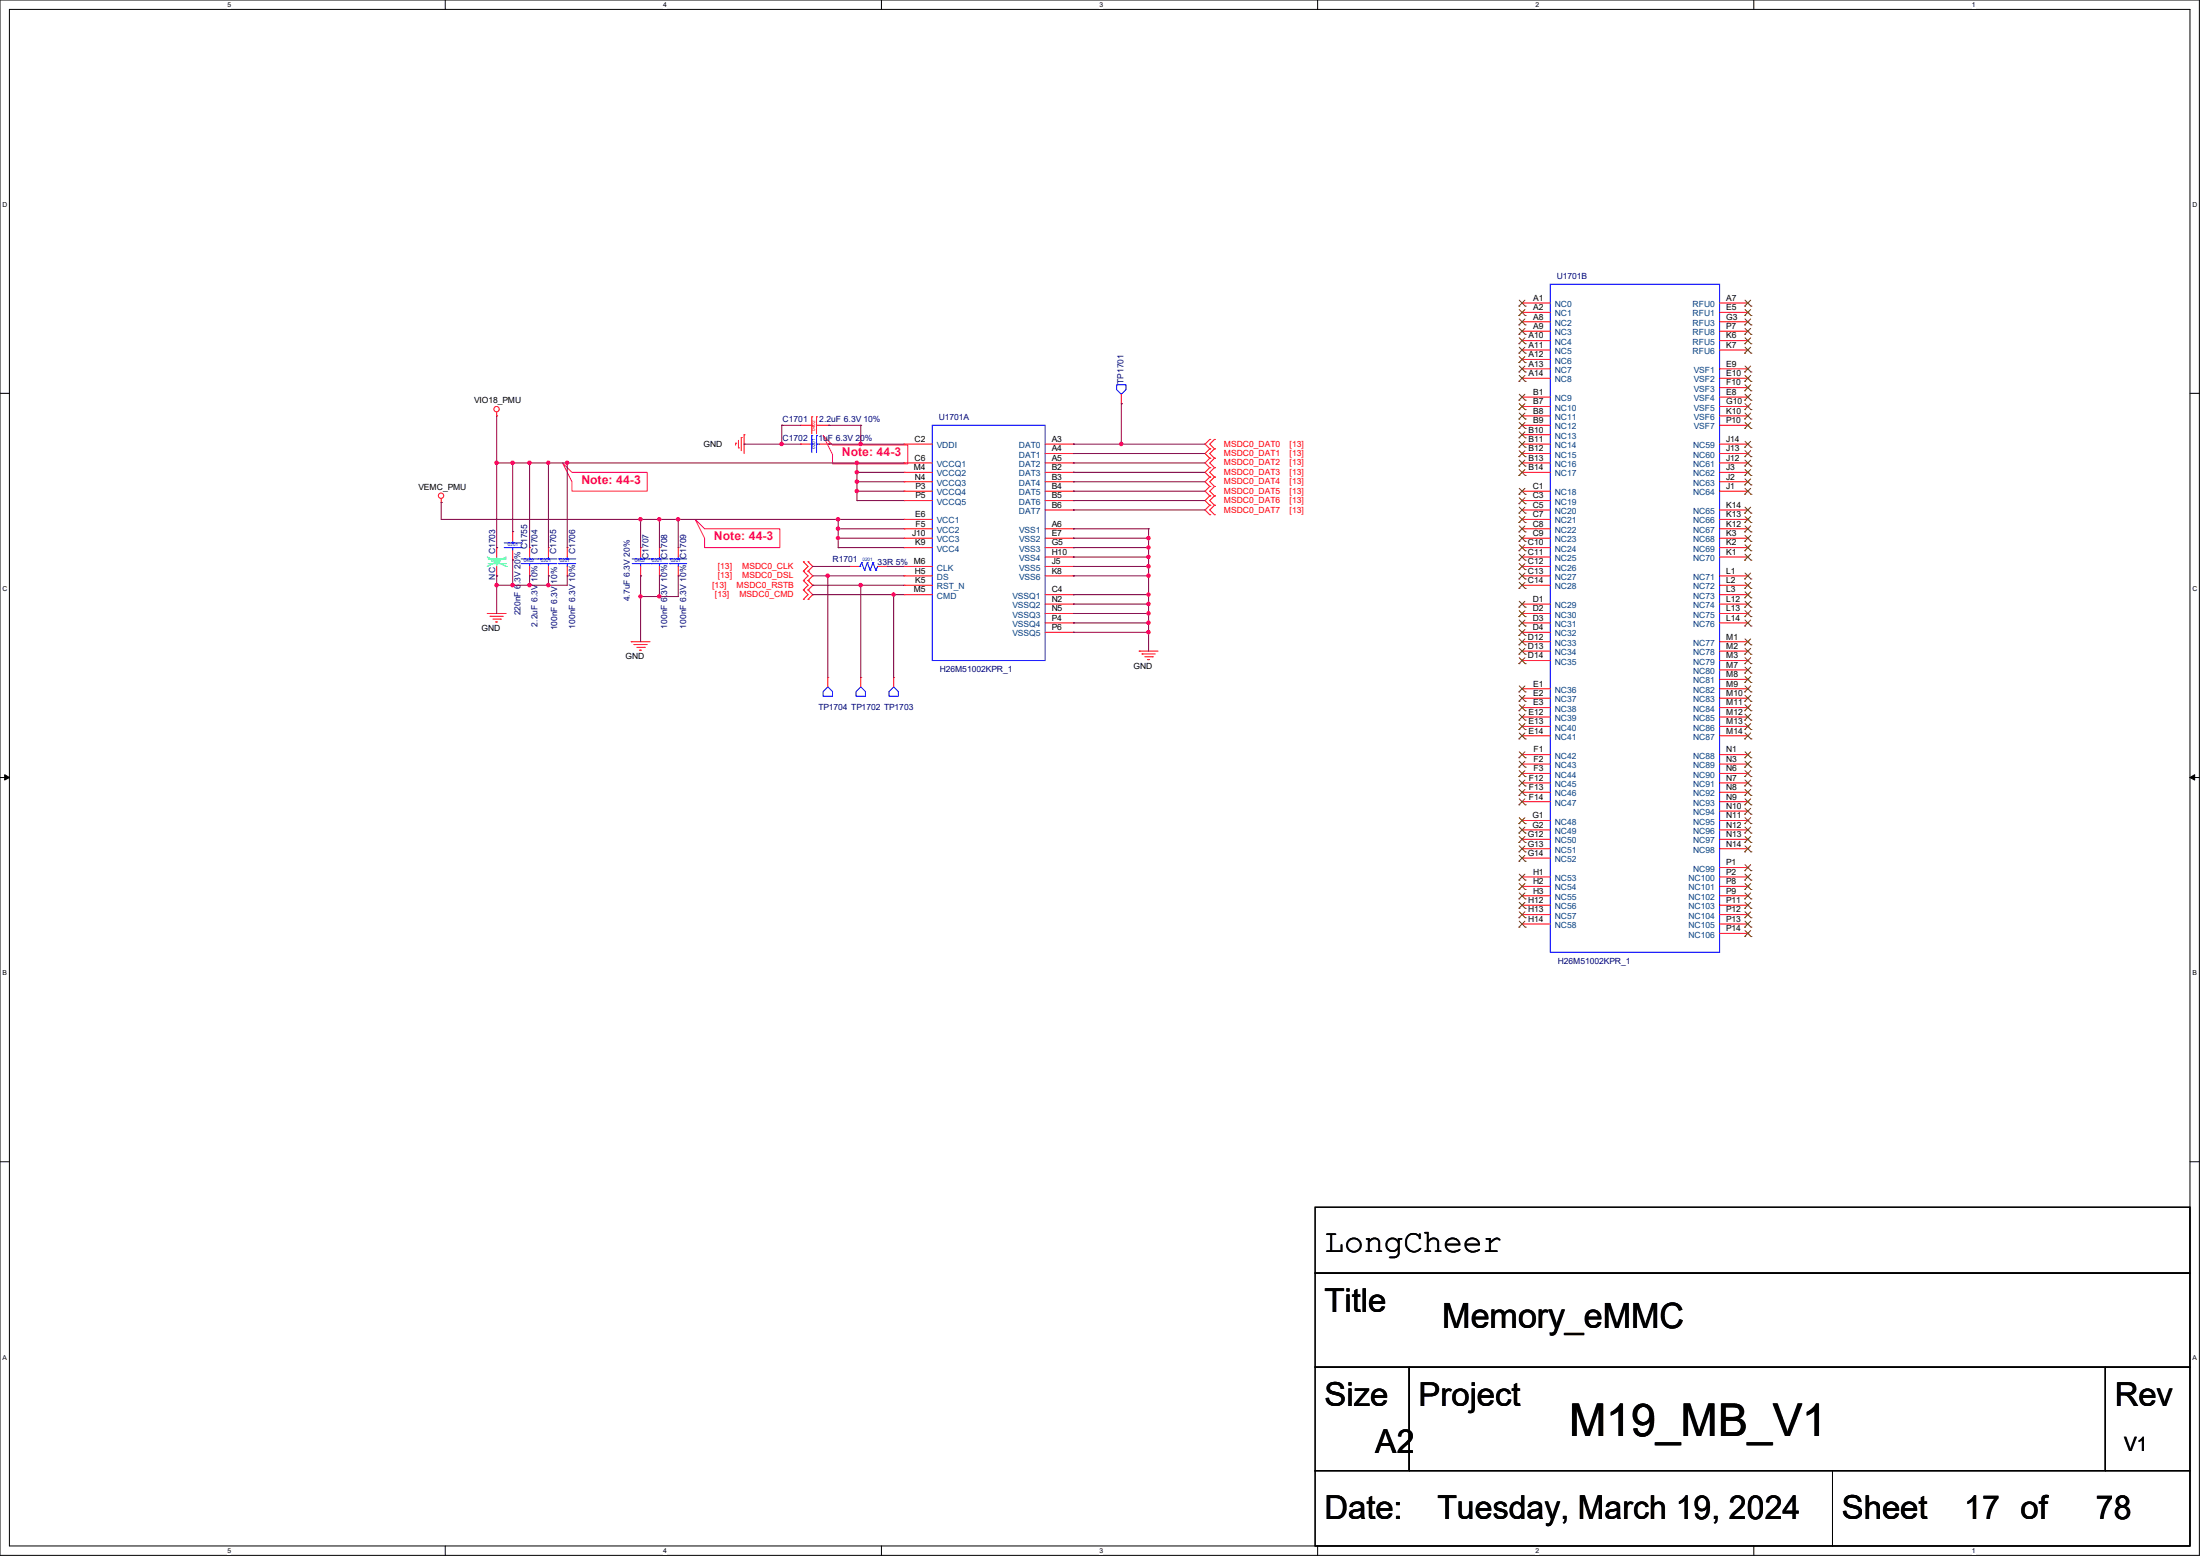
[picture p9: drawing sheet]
<svg xmlns="http://www.w3.org/2000/svg" width="297mm" height="210mm" viewBox="0 0 297 210" stroke-linecap="round" stroke-linejoin="round" font-family="sans-serif">
<path d="M0 0h296.9v209.9h-296.9zM1.3 1.3h294.4v207.4h-294.4z" fill="none" stroke="#000" stroke-width=".14"/>
<g fill="#fff">
<path d="M30.7 .1h.5v1h-.5z"/>
<path d="M30.7 208.8h.5v1h-.5z"/>
</g>
<path d="M60.1 0v1.3M60.1 208.7v1.2" fill="none" stroke="#000" stroke-width=".14"/>
<g fill="#fff">
<path d="M89.5 .1h.5v1h-.5z"/>
<path d="M89.5 208.8h.5v1h-.5z"/>
</g>
<path d="M119 0v1.3M119 208.7v1.2" fill="none" stroke="#000" stroke-width=".14"/>
<g fill="#fff">
<path d="M148.4 .1h.5v1h-.5z"/>
<path d="M148.4 208.8h.5v1h-.5z"/>
</g>
<path d="M177.9 0v1.3M177.9 208.7v1.2" fill="none" stroke="#000" stroke-width=".14"/>
<g fill="#fff">
<path d="M207.3 .1h.5v1h-.5z"/>
<path d="M207.3 208.8h.5v1h-.5z"/>
</g>
<path d="M236.8 0v1.3M236.8 208.7v1.2" fill="none" stroke="#000" stroke-width=".14"/>
<g fill="#fff">
<path d="M266.2 .1h.5v1h-.5z"/>
<path d="M266.2 208.8h.5v1h-.5z"/>
<path d="M.3 27.2h.7v1h-.7z"/>
<path d="M296 27.2h.6v1h-.6z"/>
<path d="M.3 79h.7v1h-.7z"/>
<path d="M296 79h.6v1h-.6z"/>
</g>
<path d="M0 53.1h1.3M295.7 53.1h1.2" fill="none" stroke="#000" stroke-width=".14"/>
<g fill="#fff">
<path d="M.3 130.9h.6v1h-.6z"/>
<path d="M296 130.9h.6v1h-.6z"/>
</g>
<path d="M0 104.9h1.3M295.7 104.9h1.2" fill="none" stroke="#000" stroke-width=".14"/>
<path d="M.6 104.6l.7 .3-.7 .4zM295.7 104.9l.6-.3v.7z" fill="#000" stroke="#000" stroke-width=".14"/>
<g fill="#fff">
<path d="M.3 182.7h.6v1h-.6z"/>
<path d="M296 182.7h.5v1h-.5z"/>
</g>
<path d="M0 156.8h1.3M295.7 156.8h1.2M177.5 171.8h118.2v12.7h-118.2zM177.5 162.9h118.2v8.9h-118.2zM177.5 184.5h12.7v14h-12.7zM177.5 198.5h69.9v10.2h-69.9zM190.2 184.5h94v14h-94zM247.4 198.5h48.3v10.2h-48.3zM284.2 184.5h11.5v14h-11.5z" fill="none" stroke="#000" stroke-width=".14"/>
<path d="M111.1 58.8l1.3 1.3h10.2v2.5h-10.2v-1.3zM75.9 62.5l1.3 1.3h10.2v2.5h-10.2v-1.3zM93.9 70.1l1.2 1.3h10.2v2.5h-10.2v-1.3z" fill="none" stroke="#ff0080" stroke-width=".14"/>
<g fill="none" stroke="#f00" stroke-width=".14">
<path d="M67.1 56.1h.1M67.1 55.6v.5M99.3 59.8h.1M99.3 59.8v.3M99.7 59.4v1.1M100.1 59.1h.1M100.1 59.1v1.7M100.5 58.7h.1M100.5 58.7v2.5M108.1 57.4h.1M108.1 59.9h.1M108.1 57.4h1.5"/>
<path d="M108.1 59.9h1.2M109.6 57.4h.1M109.6 56.3h.1M109.6 56.3v2.2M110.2 56.3h.1M110.2 57.4h.1M110.2 57.4h1.7M110.2 56.3v2.2M110.6 59.9h1.3M111.9 57.4h.1M111.9 59.9h.1M122 59.9h.1"/>
<path d="M122 59.9h3.9M141.1 59.9h3.8M144.9 59.9h.1M151.4 54.5h.1M151.4 53.2v1.3M163.3 59.3h.1M163.3 59.3l-.6 .6 .6 .7M164 59.3h.1M164 59.3l-.7 .6 .7 .7M205.5 40.9h.1M205.5 42.2h.1M205.5 43.4h.1"/>
<path d="M205.5 44.7h.1M205.5 46h.1M205.5 47.2h.1M205.5 48.5h.1M205.5 49.8h.1M205.5 51.1h.1M205.5 53.6h.1M205.5 54.9h.1M205.5 56.1h.1M205.5 57.4h.1M205.5 58.7h.1M205.5 59.9h.1"/>
<path d="M205.5 57.4h3.8M205.5 59.9h3.8M205.5 40.9h3.8M205.5 42.2h3.8M205.5 43.4h3.8M205.5 44.7h3.8M205.5 46h3.8M205.5 47.2h3.8M205.5 48.5h3.8M205.5 49.8h3.8M205.5 51.1h3.8M205.5 53.6h3.8"/>
<path d="M205.5 54.9h3.8M205.5 56.1h3.8M205.5 58.7h3.8M232.2 57.4h3.8M232.2 59.9h3.8M232.2 40.9h3.8M232.2 42.2h3.8M232.2 43.4h3.8M232.2 44.7h3.8M232.2 46h3.8M232.2 47.2h3.8M232.2 49.8h3.8"/>
<path d="M232.2 51.1h3.8M232.2 53.6h3.8M232.2 54.9h3.8M232.2 56.1h3.8M232.2 52.3h3.8M236 40.9h.1M236 42.2h.1M236 53.6h.1M236 43.4h.1M236 54.9h.1M236 46h.1M236 47.2h.1"/>
<path d="M236 56.1h.1M236 44.7h.1M236 57.4h.1M236 49.8h.1M236 51.1h.1M236 52.3h.1M236 59.9h.1M59.6 67.8h.1M59.6 67.3v.5M67.1 73.9h.1M67.1 77.7h.1M67.1 73.9v1.3"/>
<path d="M67.1 76.5v1.2M69.2 71.8h.1M69.2 75.6h.1M69.2 71.8v1.2M69.2 74.3v1.3M71.5 73.9h.1M71.5 77.7h.1M71.5 73.9v1.3M71.5 76.5v1.2M74 73.9h.1M74 77.7h.1M74 73.9v1.3"/>
<path d="M74 76.5v1.2M76.6 73.9h.1M76.6 77.7h.1M76.6 73.9v1.3M76.6 76.5v1.2M86.5 73.9h.1M86.5 77.7h.1M86.5 73.9v1.3M86.5 76.5v1.2M89 73.9h.1M89 77.7h.1M89 73.9v1.3"/>
<path d="M89 76.5v1.2M91.6 73.9h.1M91.6 77.7h.1M91.6 73.9v1.3M91.6 76.5v1.2M99.7 60.5h.1M108.5 77.1h.1M108.5 75.8h.1M108.5 78.4h.1M108.5 79.6h.1M108.5 75.8l.6 .7-.6 .6M108.5 77.1l.6 .6-.6 .7"/>
<path d="M108.5 78.4l.6 .6-.6 .6M108.5 79.6l.6 .7-.6 .6M109.1 75.8h.1M109.1 77.1h.1M109.1 78.4h.1M109.1 79.6h.1M109.1 75.8l.6 .7-.6 .6M109.1 77.1l.6 .6-.6 .7M109.1 78.4l.6 .6-.6 .6M109.1 79.6l.6 .7-.6 .6M114.7 76.5h.1M114.7 76.5h1.3"/>
<path d="M118.5 76.5h1.3M119.8 76.5h.1M122 62.5h.1M122 63.8h.1M122 65h.1M122 66.3h.1M122 67.6h.1M122 70.1h.1M122 71.4h.1M122 72.6h.1M122 73.9h.1M122 76.5h.1"/>
<path d="M122 77.7h.1M122 79h.1M122 62.5h3.9M122 63.8h3.9M122 65h3.9M122 66.3h3.9M122 67.6h3.9M122 70.1h3.9M122 71.4h3.9M122 72.6h3.9M122 73.9h3.9M122 76.5h3.9"/>
<path d="M122 77.7h3.9M122 79h3.9M141.1 62.5h3.8M141.1 63.8h3.8M141.1 65h3.8M141.1 66.3h3.8M141.1 67.6h3.8M141.1 71.4h3.8M141.1 72.6h3.8M141.1 73.9h3.8M141.1 76.5h3.8M141.1 77.7h3.8"/>
<path d="M141.1 61.2h3.8M141.1 68.8h3.8M141.1 75.2h3.8M144.9 61.2h.1M144.9 62.5h.1M144.9 63.8h.1M144.9 65h.1M144.9 66.3h.1M144.9 67.6h.1M144.9 68.8h.1M144.9 71.4h.1M144.9 72.6h.1"/>
<path d="M144.9 73.9h.1M144.9 75.2h.1M144.9 76.5h.1M144.9 77.7h.1M163.3 60.6h.1M163.3 61.8h.1M163.3 63.1h.1M163.3 64.4h.1M163.3 65.7h.1M163.3 66.9h.1M163.3 68.2h.1M163.3 69.5h.1"/>
<path d="M163.3 60.6l-.6 .6 .6 .6M163.3 61.8l-.6 .7 .6 .6M163.3 63.1l-.6 .7 .6 .6M163.3 64.4l-.6 .6 .6 .7M163.3 65.7l-.6 .6 .6 .6M163.3 66.9l-.6 .7 .6 .6M163.3 68.2l-.6 .6 .6 .7M164 60.6h.1M164 61.8h.1M164 63.1h.1M164 64.4h.1M164 65.7h.1"/>
<path d="M164 66.9h.1M164 68.2h.1M164 69.5h.1M164 60.6l-.7 .6 .7 .6M164 61.8l-.7 .7 .7 .6M164 63.1l-.7 .7 .7 .6M164 64.4l-.7 .6 .7 .7M164 65.7l-.7 .6 .7 .6M164 66.9l-.7 .7 .7 .6M164 68.2l-.7 .6 .7 .7M205.5 61.2h.1M205.5 62.5h.1"/>
<path d="M205.5 63.8h.1M205.5 66.3h.1M205.5 67.6h.1M205.5 68.8h.1M205.5 70.1h.1M205.5 71.4h.1M205.5 72.6h.1M205.5 73.9h.1M205.5 75.2h.1M205.5 76.5h.1M205.5 77.7h.1M205.5 79h.1"/>
<path d="M205.5 62.5h3.8M205.5 63.8h3.8M205.5 66.3h3.8M205.5 67.6h3.8M205.5 70.1h3.8M205.5 71.4h3.8M205.5 72.6h3.8M205.5 73.9h3.8M205.5 76.5h3.8M205.5 77.7h3.8M205.5 79h3.8M205.5 61.2h3.8"/>
<path d="M205.5 68.8h3.8M205.5 75.2h3.8M232.2 62.5h3.8M232.2 63.8h3.8M232.2 65h3.8M232.2 66.3h3.8M232.2 70.1h3.8M232.2 71.4h3.8M232.2 72.6h3.8M232.2 73.9h3.8M232.2 77.7h3.8M232.2 79h3.8"/>
<path d="M232.2 61.2h3.8M232.2 68.8h3.8M232.2 75.2h3.8M236 61.2h.1M236 62.5h.1M236 63.8h.1M236 65h.1M236 66.3h.1M236 68.8h.1M236 70.1h.1M236 71.4h.1M236 72.6h.1"/>
<path d="M236 73.9h.1M236 75.2h.1M236 77.7h.1M236 79h.1M65.8 82.8h.1M65.8 82.8h2.5M66.2 83.2h.1M66.2 83.2h1.7M66.5 83.6h1.1M66.9 83.9h.1M66.9 83.9h.3M67.6 83.6h.1"/>
<path d="M85.2 86.6h.1M85.2 86.6h2.6M85.6 87h.1M85.6 87h1.8M86 87.4h1M86.4 87.8h.1M86.4 87.8h.2M87 87.4h.1M108.5 80.9h.1M109.1 80.9h.1M111.8 91.4h.1M111.8 91.4v1.3"/>
<path d="M116.2 91.4h.1M116.2 91.4v1.3M120.6 91.4h.1M120.6 91.4v1.3M122 80.3h.1M122 80.3h3.9M141.1 82.8h3.8M141.1 80.3h3.8M141.1 81.5h3.8M141.1 84.1h3.8M141.1 85.3h3.8M144.9 80.3h.1"/>
<path d="M144.9 81.5h.1M144.9 82.8h.1M144.9 84.1h.1M144.9 85.3h.1M153.8 87.9h.1M153.8 87.9h2.5M154.2 88.3h.1M154.2 88.3h1.8M154.6 88.6h1M154.9 89h.1M154.9 89h.3M155.6 88.6h.1"/>
<path d="M205.5 81.5h.1M205.5 82.8h.1M205.5 84.1h.1M205.5 85.3h.1M205.5 86.6h.1M205.5 87.9h.1M205.5 89.2h.1M205.5 93h.1M205.5 94.2h.1M205.5 95.5h.1M205.5 96.8h.1M205.5 98h.1"/>
<path d="M205.5 99.3h.1M205.5 82.8h3.8M205.5 86.6h3.8M205.5 87.9h3.8M205.5 81.5h3.8M205.5 84.1h3.8M205.5 85.3h3.8M205.5 89.2h3.8M205.5 93h3.8M205.5 94.2h3.8M205.5 95.5h3.8M205.5 96.8h3.8"/>
<path d="M205.5 98h3.8M205.5 99.3h3.8M232.2 82.8h3.8M232.2 86.6h3.8M232.2 87.9h3.8M232.2 80.3h3.8M232.2 81.5h3.8M232.2 84.1h3.8M232.2 89.2h3.8M232.2 93h3.8M232.2 94.2h3.8M232.2 95.5h3.8"/>
<path d="M232.2 96.8h3.8M232.2 98h3.8M232.2 99.3h3.8M232.2 90.4h3.8M232.2 91.7h3.8M236 80.3h.1M236 81.5h.1M236 82.8h.1M236 84.1h.1M236 86.6h.1M236 87.9h.1M236 89.2h.1"/>
<path d="M236 90.4h.1M236 91.7h.1M236 93h.1M236 94.2h.1M236 95.5h.1M236 96.8h.1M236 98h.1M236 99.3h.1M205.5 101.9h.1M205.5 103.1h.1M205.5 104.4h.1M205.5 105.7h.1"/>
<path d="M205.5 106.9h.1M205.5 108.2h.1M205.5 110.7h.1M205.5 112h.1M205.5 113.3h.1M205.5 114.6h.1M205.5 115.8h.1M205.5 118.4h.1M205.5 119.6h.1M205.5 101.9h3.8M205.5 103.1h3.8M205.5 104.4h3.8"/>
<path d="M205.5 105.7h3.8M205.5 106.9h3.8M205.5 108.2h3.8M205.5 110.7h3.8M205.5 112h3.8M205.5 113.3h3.8M205.5 114.6h3.8M205.5 115.8h3.8M205.5 118.4h3.8M205.5 119.6h3.8M232.2 101.9h3.8M232.2 103.1h3.8"/>
<path d="M232.2 104.4h3.8M232.2 105.7h3.8M232.2 106.9h3.8M232.2 108.2h3.8M232.2 110.7h3.8M232.2 112h3.8M232.2 113.3h3.8M232.2 114.6h3.8M232.2 118.4h3.8M232.2 119.6h3.8M232.2 109.5h3.8M232.2 117.1h3.8"/>
<path d="M236 101.9h.1M236 103.1h.1M236 104.4h.1M236 105.7h.1M236 106.9h.1M236 108.2h.1M236 109.5h.1M236 110.7h.1M236 112h.1M236 113.3h.1M236 114.6h.1M236 117.1h.1"/>
<path d="M236 118.4h.1M236 119.6h.1M205.5 120.9h.1M205.5 122.2h.1M205.5 123.4h.1M205.5 124.7h.1M205.5 120.9h3.8M205.5 122.2h3.8M205.5 123.4h3.8M205.5 124.7h3.8M232.2 120.9h3.8M232.2 122.2h3.8"/>
<path d="M232.2 123.4h3.8M232.2 124.7h3.8M232.2 126h3.8M236 120.9h.1M236 122.2h.1M236 123.4h.1M236 124.7h.1M236 126h.1"/>
<circle cx="67" cy="55.2" r=".36"/>
<circle cx="59.5" cy="66.9" r=".36"/>
</g>
<g fill="none" stroke="#00f" stroke-width=".14">
<path d="M209.3 38.4h22.9v90.1h-22.9zM109.3 59.9h.3M109.6 59.9h.1M109.6 58.8h.1M109.6 58.8v2.3M110.2 58.8h.1M110.2 59.9h.1M110.2 59.9h.4M110.2 58.8v2.3M125.9 57.4h15.2v31.8h-15.2zM150.7 51.9h1.3v.7l-.6 .6-.7-.6zM68.1 73.9h2.3"/>
<path d="M68.1 73.3h2.3M69.2 73.3h.1M69.2 73.9h.1M69.2 73v.3M69.2 73.9v.4M70.4 73.9h.1M70.4 73.3h.1M70.4 76.1h2.2M70.4 75.4h2.2M71.5 75.4h.1M71.5 76.1h.1M71.5 75.2v.2"/>
<path d="M71.5 76.1v.4M72.6 76.1h.1M72.6 75.4h.1M72.9 76.1h.1M72.9 75.4h.1M72.9 76.1h2.3M72.9 75.4h2.3M74 75.4h.1M74 76.1h.1M74 75.2v.2M74 76.1v.4M75.4 76.1h.1"/>
<path d="M75.4 75.4h.1M75.4 76.1h2.3M75.4 75.4h2.3M76.6 75.4h.1M76.6 76.1h.1M76.6 75.2v.2M76.6 76.1v.4M85.3 76.1h2.3M85.3 75.4h2.3M86.5 75.4h.1M86.5 76.1h.1M86.5 75.2v.2"/>
<path d="M86.5 76.1v.4M87.6 76.1h.1M87.6 75.4h.1M87.9 76.1h.1M87.9 75.4h.1M87.9 76.1h2.3M87.9 75.4h2.3M89 75.4h.1M89 76.1h.1M89 75.2v.2M89 76.1v.4M90.4 76.1h.1"/>
<path d="M90.4 75.4h.1M90.4 76.1h2.3M90.4 75.4h2.3M91.6 75.4h.1M91.6 76.1h.1M91.6 75.2v.2M91.6 76.1v.4M116 76.5h.1M116.1 76.5h.1M116.3 75.9h.1M116.3 75.9l-.2 .6M116.3 75.9l.4 1.1"/>
<path d="M116.7 77h.1M117.1 75.9h.1M117.1 75.9l-.4 1.1M117.1 75.9l.4 1.1M117.5 77h.1M117.9 75.9h.1M117.9 75.9l-.4 1.1M117.9 75.9l.3 1.1M118.2 77h.1M118.5 76.5h.1M118.5 76.5l-.3 .5M111.1 93.3l.7-.6 .6 .6v.7h-1.3z"/>
<path d="M115.6 93.3l.6-.6 .6 .6v.7h-1.2zM120.6 92.7l.7 .6v.7h-1.3v-.7z"/>
</g>
<path d="M65.8 76.5h.1M65.8 75.2l2.5 1.3M65.9 76.1h2.3M65.9 75.4h2.3M67.1 75.4h.1M67.1 76.1h.1M67.1 75.2v.2M67.1 76.1v.4M68.2 76.1h.1M68.2 75.4h.1M68.3 76.5h.1M68.3 75.2l-2.5 1.3" fill="none" stroke="#00ff80" stroke-width=".14"/>
<g fill="none" stroke="#804000" stroke-width=".14">
<path d="M205.1 41.3h.1M205.1 42.6h.1M205.1 43.9h.1M205.1 45.1h.1M205.1 46.4h.1M205.1 47.7h.1M205.1 48.9h.1M205.1 50.2h.1M205.1 51.5h.1M205.1 54h.1M205.1 55.3h.1M205.1 56.6h.1"/>
<path d="M205.1 57.8h.1M205.1 59.1h.1M205.1 40.5l.8 .8M205.1 41.8l.8 .8M205.1 43.1l.8 .8M205.1 44.3l.8 .8M205.1 45.6l.8 .8M205.1 46.9l.8 .8M205.1 48.1l.8 .8M205.1 49.4l.8 .8M205.1 50.7l.8 .8M205.1 53.2l.8 .8"/>
<path d="M205.1 54.5l.8 .8M205.1 55.8l.8 .8M205.1 57l.8 .8M205.1 58.3l.8 .8M205.1 59.6l.8 .8M205.9 40.5l-.8 .8M205.9 41.8l-.8 .8M205.9 43.1l-.8 .8M205.9 44.3l-.8 .8M205.9 45.6l-.8 .8M205.9 46.9l-.8 .8M205.9 48.1l-.8 .8"/>
<path d="M205.9 49.4l-.8 .8M205.9 50.7l-.8 .8M205.9 53.2l-.8 .8M205.9 54.5l-.8 .8M205.9 55.8l-.8 .8M205.9 57l-.8 .8M205.9 58.3l-.8 .8M205.9 59.6l-.8 .8M205.9 41.3h.1M205.9 42.6h.1M205.9 43.9h.1M205.9 45.1h.1"/>
<path d="M205.9 46.4h.1M205.9 47.7h.1M205.9 48.9h.1M205.9 50.2h.1M205.9 51.5h.1M205.9 54h.1M205.9 55.3h.1M205.9 56.6h.1M205.9 57.8h.1M205.9 59.1h.1M235.5 41.3h.1M235.5 42.6h.1"/>
<path d="M235.5 54h.1M235.5 43.9h.1M235.5 55.3h.1M235.5 46.4h.1M235.5 47.7h.1M235.5 56.6h.1M235.5 45.1h.1M235.5 57.8h.1M235.5 50.2h.1M235.5 51.5h.1M235.5 52.7h.1M235.6 40.5l.8 .8"/>
<path d="M235.6 41.8l.8 .8M235.6 53.2l.8 .8M235.6 43.1l.8 .8M235.6 54.5l.8 .8M235.6 45.6l.8 .8M235.6 46.9l.8 .8M235.6 55.8l.8 .8M235.6 44.3l.8 .8M235.6 57l.8 .8M235.6 49.4l.8 .8M235.6 50.7l.8 .8M235.6 51.9l.8 .8"/>
<path d="M235.6 59.6l.8 .8M236.3 40.5l-.8 .8M236.3 41.8l-.8 .8M236.3 43.1l-.8 .8M236.3 44.3l-.8 .8M236.3 46.9l-.8 .8M236.3 50.7l-.8 .8M236.3 53.2l-.8 .8M236.3 54.5l-.8 .8M236.3 55.8l-.8 .8M236.3 57l-.8 .8M236.3 45.6l-.8 .8"/>
<path d="M236.3 49.4l-.8 .8M236.3 51.9l-.8 .8M236.3 59.6l-.8 .8M236.4 41.3h.1M236.4 42.6h.1M236.4 54h.1M236.4 43.9h.1M236.4 55.3h.1M236.4 46.4h.1M236.4 47.7h.1M236.4 56.6h.1M236.4 45.1h.1"/>
<path d="M236.4 57.8h.1M236.4 50.2h.1M236.4 51.5h.1M236.4 52.7h.1M205.1 60.4h.1M205.1 61.6h.1M205.1 62.9h.1M205.1 64.2h.1M205.1 66.7h.1M205.1 68h.1M205.1 69.3h.1M205.1 70.5h.1"/>
<path d="M205.1 71.8h.1M205.1 73.1h.1M205.1 74.3h.1M205.1 75.6h.1M205.1 76.9h.1M205.1 78.1h.1M205.1 79.4h.1M205.1 60.8l.8 .8M205.1 62.1l.8 .8M205.1 63.4l.8 .8M205.1 65.9l.8 .8M205.1 67.2l.8 .8"/>
<path d="M205.1 68.5l.8 .8M205.1 69.7l.8 .8M205.1 71l.8 .8M205.1 72.3l.8 .8M205.1 73.5l.8 .8M205.1 74.8l.8 .8M205.1 76.1l.8 .8M205.1 77.3l.8 .8M205.1 78.6l.8 .8M205.9 60.8l-.8 .8M205.9 62.1l-.8 .8M205.9 63.4l-.8 .8"/>
<path d="M205.9 65.9l-.8 .8M205.9 67.2l-.8 .8M205.9 68.5l-.8 .8M205.9 69.7l-.8 .8M205.9 71l-.8 .8M205.9 72.3l-.8 .8M205.9 73.5l-.8 .8M205.9 74.8l-.8 .8M205.9 76.1l-.8 .8M205.9 77.3l-.8 .8M205.9 78.6l-.8 .8M205.9 60.4h.1"/>
<path d="M205.9 61.6h.1M205.9 62.9h.1M205.9 64.2h.1M205.9 66.7h.1M205.9 68h.1M205.9 69.3h.1M205.9 70.5h.1M205.9 71.8h.1M205.9 73.1h.1M205.9 74.3h.1M205.9 75.6h.1M205.9 76.9h.1"/>
<path d="M205.9 78.1h.1M205.9 79.4h.1M235.5 60.4h.1M235.5 61.6h.1M235.5 62.9h.1M235.5 64.2h.1M235.5 65.4h.1M235.5 66.7h.1M235.5 69.3h.1M235.5 70.5h.1M235.5 71.8h.1M235.5 73.1h.1"/>
<path d="M235.5 74.3h.1M235.5 75.6h.1M235.5 78.1h.1M235.5 79.4h.1M235.6 60.8l.8 .8M235.6 62.1l.8 .8M235.6 63.4l.8 .8M235.6 64.6l.8 .8M235.6 65.9l.8 .8M235.6 68.5l.8 .8M235.6 69.7l.8 .8M235.6 71l.8 .8"/>
<path d="M235.6 72.3l.8 .8M235.6 73.5l.8 .8M235.6 74.8l.8 .8M235.6 77.3l.8 .8M235.6 78.6l.8 .8M235.6 79.9l.8 .8M236.3 62.1l-.8 .8M236.3 63.4l-.8 .8M236.3 65.9l-.8 .8M236.3 68.5l-.8 .8M236.3 72.3l-.8 .8M236.3 73.5l-.8 .8"/>
<path d="M236.3 74.8l-.8 .8M236.3 79.9l-.8 .8M236.3 60.8l-.8 .8M236.3 64.6l-.8 .8M236.3 69.7l-.8 .8M236.3 71l-.8 .8M236.3 77.3l-.8 .8M236.3 78.6l-.8 .8M236.4 60.4h.1M236.4 61.6h.1M236.4 62.9h.1M236.4 64.2h.1"/>
<path d="M236.4 65.4h.1M236.4 66.7h.1M236.4 69.3h.1M236.4 70.5h.1M236.4 71.8h.1M236.4 73.1h.1M236.4 74.3h.1M236.4 75.6h.1M236.4 78.1h.1M236.4 79.4h.1M205.1 82h.1M205.1 83.2h.1"/>
<path d="M205.1 84.5h.1M205.1 85.8h.1M205.1 87h.1M205.1 88.3h.1M205.1 89.6h.1M205.1 93.4h.1M205.1 94.7h.1M205.1 95.9h.1M205.1 97.2h.1M205.1 98.5h.1M205.1 99.7h.1M205.1 81.2l.8 .8"/>
<path d="M205.1 82.4l.8 .8M205.1 83.7l.8 .8M205.1 85l.8 .8M205.1 86.2l.8 .8M205.1 87.5l.8 .8M205.1 88.8l.8 .8M205.1 92.6l.8 .8M205.1 93.9l.8 .8M205.1 95.1l.8 .8M205.1 96.4l.8 .8M205.1 97.7l.8 .8M205.1 98.9l.8 .8"/>
<path d="M205.9 81.2l-.8 .8M205.9 82.4l-.8 .8M205.9 83.7l-.8 .8M205.9 85l-.8 .8M205.9 86.2l-.8 .8M205.9 87.5l-.8 .8M205.9 88.8l-.8 .8M205.9 92.6l-.8 .8M205.9 93.9l-.8 .8M205.9 95.1l-.8 .8M205.9 96.4l-.8 .8M205.9 97.7l-.8 .8"/>
<path d="M205.9 98.9l-.8 .8M205.9 82h.1M205.9 83.2h.1M205.9 84.5h.1M205.9 85.8h.1M205.9 87h.1M205.9 88.3h.1M205.9 89.6h.1M205.9 93.4h.1M205.9 94.7h.1M205.9 95.9h.1M205.9 97.2h.1"/>
<path d="M205.9 98.5h.1M205.9 99.7h.1M235.5 80.7h.1M235.5 82h.1M235.5 83.2h.1M235.5 84.5h.1M235.5 87h.1M235.5 88.3h.1M235.5 89.6h.1M235.5 90.8h.1M235.5 92.1h.1M235.5 93.4h.1"/>
<path d="M235.5 94.7h.1M235.5 95.9h.1M235.5 97.2h.1M235.5 98.5h.1M235.5 99.7h.1M235.6 81.2l.8 .8M235.6 82.4l.8 .8M235.6 83.7l.8 .8M235.6 86.2l.8 .8M235.6 87.5l.8 .8M235.6 88.8l.8 .8M235.6 90l.8 .8"/>
<path d="M235.6 91.3l.8 .8M235.6 92.6l.8 .8M235.6 93.9l.8 .8M235.6 95.1l.8 .8M235.6 96.4l.8 .8M235.6 97.7l.8 .8M235.6 98.9l.8 .8M236.3 81.2l-.8 .8M236.3 82.4l-.8 .8M236.3 87.5l-.8 .8M236.3 88.8l-.8 .8M236.3 91.3l-.8 .8"/>
<path d="M236.3 92.6l-.8 .8M236.3 93.9l-.8 .8M236.3 83.7l-.8 .8M236.3 86.2l-.8 .8M236.3 90l-.8 .8M236.3 95.1l-.8 .8M236.3 96.4l-.8 .8M236.3 97.7l-.8 .8M236.3 98.9l-.8 .8M236.4 80.7h.1M236.4 82h.1M236.4 83.2h.1"/>
<path d="M236.4 84.5h.1M236.4 87h.1M236.4 88.3h.1M236.4 89.6h.1M236.4 90.8h.1M236.4 92.1h.1M236.4 93.4h.1M236.4 94.7h.1M236.4 95.9h.1M236.4 97.2h.1M236.4 98.5h.1M236.4 99.7h.1"/>
<path d="M205.1 102.3h.1M205.1 103.5h.1M205.1 104.8h.1M205.1 106.1h.1M205.1 107.4h.1M205.1 108.6h.1M205.1 111.2h.1M205.1 112.4h.1M205.1 113.7h.1M205.1 115h.1M205.1 116.2h.1M205.1 118.8h.1"/>
<path d="M205.1 101.5l.8 .8M205.1 102.7l.8 .8M205.1 104l.8 .8M205.1 105.3l.8 .8M205.1 106.6l.8 .8M205.1 107.8l.8 .8M205.1 110.4l.8 .8M205.1 111.6l.8 .8M205.1 112.9l.8 .8M205.1 114.2l.8 .8M205.1 115.4l.8 .8M205.1 118l.8 .8"/>
<path d="M205.1 119.3l.8 .8M205.9 101.5l-.8 .8M205.9 102.7l-.8 .8M205.9 104l-.8 .8M205.9 105.3l-.8 .8M205.9 106.6l-.8 .8M205.9 107.8l-.8 .8M205.9 110.4l-.8 .8M205.9 111.6l-.8 .8M205.9 112.9l-.8 .8M205.9 114.2l-.8 .8M205.9 115.4l-.8 .8"/>
<path d="M205.9 118l-.8 .8M205.9 119.3l-.8 .8M205.9 102.3h.1M205.9 103.5h.1M205.9 104.8h.1M205.9 106.1h.1M205.9 107.4h.1M205.9 108.6h.1M205.9 111.2h.1M205.9 112.4h.1M205.9 113.7h.1M205.9 115h.1"/>
<path d="M205.9 116.2h.1M205.9 118.8h.1M235.5 102.3h.1M235.5 103.5h.1M235.5 104.8h.1M235.5 106.1h.1M235.5 107.4h.1M235.5 108.6h.1M235.5 109.9h.1M235.5 111.2h.1M235.5 112.4h.1M235.5 113.7h.1"/>
<path d="M235.5 115h.1M235.5 117.5h.1M235.5 118.8h.1M235.6 101.5l.8 .8M235.6 102.7l.8 .8M235.6 104l.8 .8M235.6 105.3l.8 .8M235.6 106.6l.8 .8M235.6 107.8l.8 .8M235.6 109.1l.8 .8M235.6 110.4l.8 .8M235.6 111.6l.8 .8"/>
<path d="M235.6 112.9l.8 .8M235.6 114.2l.8 .8M235.6 116.7l.8 .8M235.6 118l.8 .8M235.6 119.3l.8 .8M236.3 101.5l-.8 .8M236.3 102.7l-.8 .8M236.3 104l-.8 .8M236.3 105.3l-.8 .8M236.3 106.6l-.8 .8M236.3 107.8l-.8 .8M236.3 109.1l-.8 .8"/>
<path d="M236.3 110.4l-.8 .8M236.3 111.6l-.8 .8M236.3 112.9l-.8 .8M236.3 114.2l-.8 .8M236.3 116.7l-.8 .8M236.3 118l-.8 .8M236.3 119.3l-.8 .8M236.4 102.3h.1M236.4 103.5h.1M236.4 104.8h.1M236.4 106.1h.1M236.4 107.4h.1"/>
<path d="M236.4 108.6h.1M236.4 109.9h.1M236.4 111.2h.1M236.4 112.4h.1M236.4 113.7h.1M236.4 115h.1M236.4 117.5h.1M236.4 118.8h.1M205.1 120.1h.1M205.1 121.3h.1M205.1 122.6h.1M205.1 123.9h.1"/>
<path d="M205.1 125.1h.1M205.1 120.5l.8 .8M205.1 121.8l.8 .8M205.1 123.1l.8 .8M205.1 124.3l.8 .8M205.9 120.5l-.8 .8M205.9 121.8l-.8 .8M205.9 123.1l-.8 .8M205.9 124.3l-.8 .8M205.9 120.1h.1M205.9 121.3h.1M205.9 122.6h.1"/>
<path d="M205.9 123.9h.1M205.9 125.1h.1M235.5 120.1h.1M235.5 121.3h.1M235.5 122.6h.1M235.5 123.9h.1M235.5 125.1h.1M235.5 126.4h.1M235.6 120.5l.8 .8M235.6 121.8l.8 .8M235.6 123.1l.8 .8M235.6 124.3l.8 .8"/>
<path d="M235.6 125.6l.8 .8M236.3 120.5l-.8 .8M236.3 121.8l-.8 .8M236.3 123.1l-.8 .8M236.3 124.3l-.8 .8M236.3 125.6l-.8 .8M236.4 120.1h.1M236.4 121.3h.1M236.4 122.6h.1M236.4 123.9h.1M236.4 125.1h.1M236.4 126.4h.1"/>
</g>
<g fill="none" stroke="#800040" stroke-width=".14">
<path d="M67.1 56.1v17.8M100.5 59.9h.1M100.5 59.9h7.6M105.5 57.4h.1M105.5 59.9h.1M105.5 57.4h2.6M105.5 57.4v2.5M111.9 57.4h.1M111.9 59.9h.1M111.9 57.4h4.3M111.9 59.9h10.1M116.2 57.4h.1"/>
<path d="M116.2 59.9h.1M116.2 57.4v2.5M144.9 59.9h.1M144.9 59.9h17.8M151.4 54.5h.1M151.4 59.9h.1M151.4 54.5v5.4M59.6 67.8h.1M59.6 67.8v2.3h62.4M67.1 73.9h.1M67.1 77.7h.1M67.1 79h.1"/>
<path d="M67.1 62.5h.1M67.1 77.7v5.1M67.1 62.5h54.9M69.2 62.5h.1M69.2 79h.1M69.2 71.8h.1M69.2 75.6h.1M69.2 62.5v9.3M69.2 75.6v3.4M71.5 62.5h.1M71.5 77.7h.1M71.5 79h.1"/>
<path d="M71.5 62.5v11.4M71.5 77.7v1.3M74 62.5h.1M74 77.7h.1M74 79h.1M74 62.5v11.4M74 77.7v1.3M76.6 62.5h.1M76.6 77.7h.1M76.6 62.5v11.4M76.6 77.7v1.3h-9.5M86.5 70.1h.1"/>
<path d="M86.5 77.7h.1M86.5 70.1v3.8M86.5 77.7v8.9M89 70.1h.1M89 77.7h.1M89 70.1v3.8M89 77.7v2.8M91.6 70.1h.1M91.6 77.7h.1M91.6 70.1v3.8M91.6 77.7v2.8h-5.1M109.7 76.5h.1"/>
<path d="M109.7 79h.1M109.7 76.5h5M109.7 77.7h12.3M109.7 79h12.3M111.8 77.7h.1M111.8 77.7v13.7M113.2 70.1h.1M113.2 71.4h.1M113.2 72.6h.1M113.2 73.9h.1M113.2 70.1v3.8M113.2 71.4h8.8"/>
<path d="M113.2 72.6h8.8M113.2 73.9h8.8M115.7 62.5h.1M115.7 63.8h.1M115.7 65h.1M115.7 66.3h.1M115.7 67.6h.1M115.7 62.5v5.1M115.7 63.8h6.3M115.7 65h6.3M115.7 66.3h6.3M115.7 67.6h6.3"/>
<path d="M116.2 79h.1M116.2 79v12.4M119.8 76.5h.1M119.8 76.5h2.2M144.9 61.2h.1M144.9 62.5h.1M144.9 63.8h.1M144.9 65h.1M144.9 66.3h.1M144.9 67.6h.1M144.9 68.8h.1M144.9 71.4h.1"/>
<path d="M144.9 72.6h.1M144.9 73.9h.1M144.9 75.2h.1M144.9 76.5h.1M144.9 77.7h.1M144.9 61.2h17.8M144.9 62.5h17.8M144.9 63.8h17.8M144.9 65h17.8M144.9 66.3h17.8M144.9 67.6h17.8M144.9 68.8h17.8"/>
<path d="M144.9 71.4h10.2M144.9 72.6h10.2M144.9 73.9h10.2M144.9 75.2h10.2M144.9 76.5h10.2M144.9 77.7h10.2M155.1 71.4h.1M155.1 72.6h.1M155.1 73.9h.1M155.1 75.2h.1M155.1 76.5h.1M155.1 77.7h.1"/>
<path d="M155.1 71.4v16.5M86.5 80.5h.1M89 80.5h.1M109.7 80.3h.1M109.7 80.3h12.3M120.6 80.3h.1M120.6 80.3v11.1M144.9 80.3h.1M144.9 81.5h.1M144.9 82.8h.1M144.9 84.1h.1M144.9 85.3h.1"/>
<path d="M144.9 80.3h10.2M144.9 81.5h10.2M144.9 82.8h10.2M144.9 84.1h10.2M144.9 85.3h10.2M155.1 80.3h.1M155.1 81.5h.1M155.1 82.8h.1M155.1 84.1h.1M155.1 85.3h.1"/>
</g>
<g fill="#f0f" stroke="#f0f" stroke-width=".14">
<circle cx="105.5" cy="59.9" r=".23"/>
<circle cx="116.2" cy="59.9" r=".23"/>
<circle cx="151.4" cy="59.9" r=".23"/>
<circle cx="67" cy="62.5" r=".23"/>
<circle cx="71.5" cy="62.5" r=".23"/>
<circle cx="76.6" cy="62.5" r=".23"/>
<circle cx="74" cy="62.5" r=".23"/>
<circle cx="115.7" cy="62.5" r=".23"/>
<circle cx="115.7" cy="63.7" r=".23"/>
<circle cx="115.7" cy="65" r=".23"/>
<circle cx="115.7" cy="66.3" r=".23"/>
<circle cx="86.5" cy="70.1" r=".23"/>
<circle cx="89" cy="70.1" r=".23"/>
<circle cx="113.1" cy="70.1" r=".23"/>
<circle cx="91.5" cy="70.1" r=".23"/>
<circle cx="113.1" cy="71.4" r=".23"/>
<circle cx="113.1" cy="72.6" r=".23"/>
<circle cx="155" cy="72.6" r=".23"/>
<circle cx="155" cy="73.9" r=".23"/>
<circle cx="155" cy="75.2" r=".23"/>
<circle cx="155" cy="76.4" r=".23"/>
<circle cx="86.5" cy="80.5" r=".23"/>
<circle cx="89" cy="80.5" r=".23"/>
<circle cx="155" cy="77.7" r=".23"/>
<circle cx="69.2" cy="79" r=".23"/>
<circle cx="67" cy="79" r=".23"/>
<circle cx="71.5" cy="79" r=".23"/>
<circle cx="74" cy="79" r=".23"/>
<circle cx="116.2" cy="79" r=".23"/>
<circle cx="120.6" cy="80.2" r=".23"/>
<circle cx="155" cy="80.2" r=".23"/>
<circle cx="155" cy="81.5" r=".23"/>
<circle cx="155" cy="82.8" r=".23"/>
<circle cx="155" cy="84.1" r=".23"/>
<circle cx="155" cy="85.3" r=".23"/>
<circle cx="69.2" cy="62.5" r=".23"/>
<circle cx="111.7" cy="77.7" r=".23"/>
</g>
<text font-size="6.1" x="211.8" y="193.8">M19_MB_V1</text>
<text font-size="4.7" x="194.7" y="179.2">Memory_eMMC</text>
<g font-size="4.4">
<text x="178.8" y="169">LongCheer</text>
<text x="178.8" y="177.1">Title</text>
<text x="178.8" y="189.8">Size</text>
<text x="191.5" y="189.8">Project</text>
<text x="285.5" y="189.8">Rev</text>
<text x="185.7" y="196.1">A2</text>
<text x="178.8" y="205">Date:</text>
<text x="194.1" y="205">Tuesday, March 19, 2024</text>
<text x="248.6" y="205">Sheet</text>
<text x="265.2" y="205">17 of</text>
<text x="283" y="205">78</text>
</g>
<text font-size="2.7" x="286.8" y="195.8">V1</text>
<g font-size="1.7" fill="#ff0080">
<text x="78.5" y="65.3">Note: 44-3</text>
<text x="113.7" y="61.6">Note: 44-3</text>
<text x="96.4" y="72.9">Note: 44-3</text>
</g>
<g font-size="1.1">
<text x="207" y="40.6">A1</text>
<text x="207" y="41.9">A2</text>
<text x="233" y="40.6">A7</text>
<text x="233" y="41.9">E5</text>
<text x="206.4" y="45.7">A10</text>
<text x="206.4" y="46.9">A11</text>
<text x="207" y="43.1">A8</text>
<text x="207" y="44.4">A9</text>
<text x="233" y="43.1">G3</text>
<text x="233" y="45.7">K6</text>
<text x="233" y="46.9">K7</text>
<text x="233" y="44.4">P7</text>
<text x="206.4" y="48.2">A12</text>
<text x="206.4" y="49.5">A13</text>
<text x="206.4" y="50.8">A14</text>
<text x="207" y="53.3">B1</text>
<text x="233" y="53.3">E8</text>
<text x="233" y="49.5">E9</text>
<text x="233" y="50.8">E10</text>
<text x="233" y="52">F10</text>
<text x="64" y="54.4">VIO18_PMU</text>
<text x="123.5" y="59.6">C2</text>
<text x="142" y="59.6">A3</text>
<text x="206.4" y="58.4">B10</text>
<text x="206.4" y="59.6">B11</text>
<text x="207" y="54.6">B7</text>
<text x="207" y="55.8">B8</text>
<text x="207" y="57.1">B9</text>
<text x="233" y="54.6">G10</text>
<text x="233" y="55.8">K10</text>
<text x="233" y="57.1">P10</text>
<text x="233" y="59.6">J14</text>
<text x="95" y="60.3">GND</text>
<text x="123.4" y="63.5">M4</text>
<text x="123.5" y="62.2">C6</text>
<text x="123.5" y="64.7">N4</text>
<text x="123.6" y="66">P3</text>
<text x="142" y="60.9">A4</text>
<text x="142" y="62.2">A5</text>
<text x="142" y="63.5">B2</text>
<text x="142" y="64.7">B3</text>
<text x="142" y="66">B4</text>
<text x="206.4" y="60.9">B12</text>
<text x="206.4" y="62.2">B13</text>
<text x="206.4" y="63.5">B14</text>
<text x="206.9" y="66">C1</text>
<text x="233" y="60.9">J13</text>
<text x="233" y="62.2">J12</text>
<text x="233" y="63.5">J3</text>
<text x="233" y="64.7">J2</text>
<text x="233" y="66">J1</text>
<text x="56.5" y="66.1">VEMC_PMU</text>
<text x="123.6" y="69.8">E6</text>
<text x="123.6" y="67.3">P5</text>
<text x="123.6" y="71.1">F5</text>
<text x="142" y="67.3">B5</text>
<text x="142" y="68.5">B6</text>
<text x="142" y="71.1">A6</text>
<text x="206.9" y="67.3">C3</text>
<text x="206.9" y="68.5">C5</text>
<text x="206.9" y="69.8">C7</text>
<text x="206.9" y="71.1">C8</text>
<text x="233" y="68.5">K14</text>
<text x="233" y="69.8">K13</text>
<text x="233" y="71.1">K12</text>
<text x="123.1" y="72.4">J10</text>
<text x="123.5" y="77.4">H5</text>
<text x="123.6" y="73.6">K9</text>
<text x="142" y="72.4">E7</text>
<text x="142" y="73.6">G5</text>
<text x="142" y="74.9">H10</text>
<text x="142" y="76.2">J5</text>
<text x="142" y="77.4">K8</text>
<text x="206.3" y="73.6">C10</text>
<text x="206.3" y="74.9">C11</text>
<text x="206.3" y="76.2">C12</text>
<text x="206.3" y="77.4">C13</text>
<text x="206.9" y="72.4">C9</text>
<text x="233" y="72.4">K3</text>
<text x="233" y="73.6">K2</text>
<text x="233" y="74.9">K1</text>
<text x="233" y="77.4">L1</text>
<text x="123.4" y="80">M5</text>
<text x="123.6" y="78.7">K5</text>
<text x="142" y="80">C4</text>
<text x="142" y="81.2">N2</text>
<text x="142" y="82.5">N5</text>
<text x="142" y="83.8">P4</text>
<text x="206.3" y="78.7">C14</text>
<text x="206.9" y="81.2">D1</text>
<text x="206.9" y="82.5">D2</text>
<text x="206.9" y="83.8">D3</text>
<text x="233" y="78.7">L2</text>
<text x="233" y="80">L3</text>
<text x="233" y="81.2">L12</text>
<text x="233" y="82.5">L13</text>
<text x="233" y="83.8">L14</text>
<text x="65" y="85.2">GND</text>
<text x="84.5" y="89">GND</text>
<text x="142" y="85.1">P6</text>
<text x="206.3" y="86.3">D12</text>
<text x="206.3" y="87.6">D13</text>
<text x="206.3" y="88.9">D14</text>
<text x="206.9" y="85.1">D4</text>
<text x="233" y="86.3">M1</text>
<text x="233" y="87.6">M2</text>
<text x="233" y="88.9">M3</text>
<text x="153" y="90.3">GND</text>
<text x="207" y="92.7">E1</text>
<text x="207" y="93.9">E2</text>
<text x="207" y="95.2">E3</text>
<text x="233" y="90.1">M7</text>
<text x="233" y="91.4">M8</text>
<text x="233" y="92.7">M9</text>
<text x="233" y="93.9">M10</text>
<text x="233" y="95.2">M11</text>
<text x="206.4" y="96.5">E12</text>
<text x="206.4" y="97.8">E13</text>
<text x="206.4" y="99">E14</text>
<text x="207" y="101.6">F1</text>
<text x="233" y="96.5">M12</text>
<text x="233" y="97.8">M13</text>
<text x="233" y="99">M14</text>
<text x="233" y="101.6">N1</text>
<text x="206.4" y="105.4">F12</text>
<text x="206.4" y="106.6">F13</text>
<text x="206.4" y="107.9">F14</text>
<text x="207" y="102.8">F2</text>
<text x="207" y="104.1">F3</text>
<text x="233" y="102.8">N3</text>
<text x="233" y="104.1">N6</text>
<text x="233" y="105.4">N7</text>
<text x="233" y="106.6">N8</text>
<text x="233" y="107.9">N9</text>
<text x="206.2" y="113">G12</text>
<text x="206.9" y="110.5">G1</text>
<text x="206.9" y="111.7">G2</text>
<text x="233" y="109.2">N10</text>
<text x="233" y="110.5">N11</text>
<text x="233" y="111.7">N12</text>
<text x="233" y="113">N13</text>
<text x="206.2" y="114.3">G13</text>
<text x="206.2" y="115.5">G14</text>
<text x="207" y="118.1">H1</text>
<text x="207" y="119.3">H2</text>
<text x="233" y="114.3">N14</text>
<text x="233" y="116.8">P1</text>
<text x="233" y="118.1">P2</text>
<text x="233" y="119.3">P8</text>
<text x="206.3" y="121.9">H12</text>
<text x="206.3" y="123.2">H13</text>
<text x="206.3" y="124.4">H14</text>
<text x="207" y="120.6">H3</text>
<text x="233" y="120.6">P9</text>
<text x="233" y="121.9">P11</text>
<text x="233" y="123.2">P12</text>
<text x="233" y="124.4">P13</text>
<text x="233" y="125.7">P14</text>
</g>
<g font-size="1.1" fill="#004080">
<text x="209.9" y="41.4">NC0</text>
<text x="228.5" y="41.4">RFU0</text>
<text x="209.9" y="42.7">NC1</text>
<text x="209.9" y="44">NC2</text>
<text x="209.9" y="45.3">NC3</text>
<text x="209.9" y="46.5">NC4</text>
<text x="209.9" y="47.8">NC5</text>
<text x="228.5" y="42.7">RFU1</text>
<text x="228.5" y="44">RFU3</text>
<text x="228.5" y="46.5">RFU5</text>
<text x="228.5" y="47.8">RFU6</text>
<text x="228.5" y="45.3">RFU8</text>
<text x="209.9" y="49.1">NC6</text>
<text x="209.9" y="50.3">NC7</text>
<text x="209.9" y="51.6">NC8</text>
<text x="228.7" y="50.3">VSF1</text>
<text x="228.7" y="51.6">VSF2</text>
<text x="228.7" y="52.9">VSF3</text>
<text x="209.9" y="54.1">NC9</text>
<text x="209.9" y="55.4">NC10</text>
<text x="209.9" y="56.7">NC11</text>
<text x="209.9" y="58">NC12</text>
<text x="209.9" y="59.2">NC13</text>
<text x="228.7" y="54.1">VSF4</text>
<text x="228.7" y="55.4">VSF5</text>
<text x="228.7" y="56.7">VSF6</text>
<text x="228.7" y="58">VSF7</text>
<text x="126.5" y="60.5">VDDI</text>
<text x="126.5" y="63">VCCQ1</text>
<text x="126.5" y="64.3">VCCQ2</text>
<text x="126.5" y="65.6">VCCQ3</text>
<text x="137.5" y="60.5">DAT0</text>
<text x="137.5" y="61.8">DAT1</text>
<text x="137.5" y="63">DAT2</text>
<text x="137.5" y="64.3">DAT3</text>
<text x="137.5" y="65.6">DAT4</text>
<text x="209.9" y="60.5">NC14</text>
<text x="209.9" y="61.8">NC15</text>
<text x="209.9" y="63">NC16</text>
<text x="209.9" y="64.3">NC17</text>
<text x="228.6" y="60.5">NC59</text>
<text x="228.6" y="61.8">NC60</text>
<text x="228.6" y="63">NC61</text>
<text x="228.6" y="64.3">NC62</text>
<text x="228.6" y="65.6">NC63</text>
<text x="126.5" y="66.8">VCCQ4</text>
<text x="126.5" y="68.1">VCCQ5</text>
<text x="126.5" y="70.7">VCC1</text>
<text x="126.5" y="71.9">VCC2</text>
<text x="137.5" y="66.8">DAT5</text>
<text x="137.5" y="68.1">DAT6</text>
<text x="137.5" y="69.4">DAT7</text>
<text x="137.6" y="71.9">VSS1</text>
<text x="209.9" y="66.8">NC18</text>
<text x="209.9" y="68.1">NC19</text>
<text x="209.9" y="69.4">NC20</text>
<text x="209.9" y="70.7">NC21</text>
<text x="209.9" y="71.9">NC22</text>
<text x="228.6" y="66.8">NC64</text>
<text x="228.6" y="69.4">NC65</text>
<text x="228.6" y="70.7">NC66</text>
<text x="228.6" y="71.9">NC67</text>
<text x="126.5" y="73.2">VCC3</text>
<text x="126.5" y="74.5">VCC4</text>
<text x="126.5" y="77">CLK</text>
<text x="137.6" y="73.2">VSS2</text>
<text x="137.6" y="74.5">VSS3</text>
<text x="137.6" y="75.7">VSS4</text>
<text x="137.6" y="77">VSS5</text>
<text x="209.9" y="73.2">NC23</text>
<text x="209.9" y="74.5">NC24</text>
<text x="209.9" y="75.7">NC25</text>
<text x="209.9" y="77">NC26</text>
<text x="228.6" y="73.2">NC68</text>
<text x="228.6" y="74.5">NC69</text>
<text x="228.6" y="75.7">NC70</text>
<text x="126.5" y="78.3">DS</text>
<text x="126.5" y="79.5">RST_N</text>
<text x="126.5" y="80.8">CMD</text>
<text x="136.7" y="80.8">VSSQ1</text>
<text x="136.7" y="82.1">VSSQ2</text>
<text x="136.7" y="83.4">VSSQ3</text>
<text x="137.6" y="78.3">VSS6</text>
<text x="209.9" y="78.3">NC27</text>
<text x="209.9" y="79.5">NC28</text>
<text x="209.9" y="82.1">NC29</text>
<text x="209.9" y="83.4">NC30</text>
<text x="228.6" y="78.3">NC71</text>
<text x="228.6" y="79.5">NC72</text>
<text x="228.6" y="80.8">NC73</text>
<text x="228.6" y="82.1">NC74</text>
<text x="228.6" y="83.4">NC75</text>
<text x="136.7" y="84.6">VSSQ4</text>
<text x="136.7" y="85.9">VSSQ5</text>
<text x="209.9" y="84.6">NC31</text>
<text x="209.9" y="85.9">NC32</text>
<text x="209.9" y="87.2">NC33</text>
<text x="209.9" y="88.4">NC34</text>
<text x="209.9" y="89.7">NC35</text>
<text x="228.6" y="84.6">NC76</text>
<text x="228.6" y="87.2">NC77</text>
<text x="228.6" y="88.4">NC78</text>
<text x="228.6" y="89.7">NC79</text>
<text x="209.9" y="93.5">NC36</text>
<text x="209.9" y="94.8">NC37</text>
<text x="228.6" y="91">NC80</text>
<text x="228.6" y="92.2">NC81</text>
<text x="228.6" y="93.5">NC82</text>
<text x="228.6" y="94.8">NC83</text>
<text x="209.9" y="96.1">NC38</text>
<text x="209.9" y="97.3">NC39</text>
<text x="209.9" y="98.6">NC40</text>
<text x="209.9" y="99.9">NC41</text>
<text x="228.6" y="96.1">NC84</text>
<text x="228.6" y="97.3">NC85</text>
<text x="228.6" y="98.6">NC86</text>
<text x="228.6" y="99.9">NC87</text>
<text x="209.9" y="102.4">NC42</text>
<text x="209.9" y="103.7">NC43</text>
<text x="209.9" y="104.9">NC44</text>
<text x="209.9" y="106.2">NC45</text>
<text x="209.9" y="107.5">NC46</text>
<text x="228.6" y="102.4">NC88</text>
<text x="228.6" y="103.7">NC89</text>
<text x="228.6" y="104.9">NC90</text>
<text x="228.6" y="106.2">NC91</text>
<text x="228.6" y="107.5">NC92</text>
<text x="209.9" y="108.8">NC47</text>
<text x="209.9" y="111.3">NC48</text>
<text x="209.9" y="112.6">NC49</text>
<text x="209.9" y="113.8">NC50</text>
<text x="228.6" y="108.8">NC93</text>
<text x="228.6" y="110">NC94</text>
<text x="228.6" y="111.3">NC95</text>
<text x="228.6" y="112.6">NC96</text>
<text x="228.6" y="113.8">NC97</text>
<text x="209.9" y="115.1">NC51</text>
<text x="209.9" y="116.4">NC52</text>
<text x="209.9" y="118.9">NC53</text>
<text x="228" y="118.9">NC100</text>
<text x="228.6" y="115.1">NC98</text>
<text x="228.6" y="117.6">NC99</text>
<text x="209.9" y="120.2">NC54</text>
<text x="209.9" y="121.5">NC55</text>
<text x="209.9" y="122.7">NC56</text>
<text x="209.9" y="124">NC57</text>
<text x="209.9" y="125.3">NC58</text>
<text x="228" y="120.2">NC101</text>
<text x="228" y="121.5">NC102</text>
<text x="228" y="122.7">NC103</text>
<text x="228" y="124">NC104</text>
<text x="228" y="125.3">NC105</text>
<text x="228" y="126.5">NC106</text>
</g>
<g font-size="1.1" fill="#000080">
<text x="210.2" y="37.7">U1701B</text>
<text x="151.7" y="51.8" transform="rotate(-90 151.7 51.8)">TP1701</text>
<text x="105.7" y="57">C1701</text>
<text x="105.7" y="59.5">C1702</text>
<text x="110.5" y="59.5">1uF 6.3V 20%</text>
<text x="110.6" y="57">2.2uF 6.3V 10%</text>
<text x="126.7" y="56.7">U1701A</text>
<text x="66.8" y="74.8" transform="rotate(-90 66.8 74.8)">C1703</text>
<text x="71.2" y="74.2" transform="rotate(-90 71.2 74.2)">C1755</text>
<text x="72.6" y="74.8" transform="rotate(-90 72.6 74.8)">C1704</text>
<text x="75.1" y="74.8" transform="rotate(-90 75.1 74.8)">C1705</text>
<text x="77.6" y="74.8" transform="rotate(-90 77.6 74.8)">C1706</text>
<text x="87.5" y="75.4" transform="rotate(-90 87.5 75.4)">C1707</text>
<text x="90.1" y="75.4" transform="rotate(-90 90.1 75.4)">C1708</text>
<text x="92.6" y="75.4" transform="rotate(-90 92.6 75.4)">C1709</text>
<text x="112.4" y="75.9">R1701</text>
<text x="118.5" y="76.3">33R 5% M6</text>
<text x="66.8" y="78.2" transform="rotate(-90 66.8 78.2)">NC</text>
<text x="70.3" y="83.1" transform="rotate(-90 70.3 83.1)">220nF 6.3V 20%</text>
<text x="85" y="81.2" transform="rotate(-90 85 81.2)">4.7uF 6.3V 20%</text>
<text x="72.6" y="84.6" transform="rotate(-90 72.6 84.6)">2.2uF 6.3V 10%</text>
<text x="75.2" y="85.1" transform="rotate(-90 75.2 85.1)">100nF 6.3V 10%</text>
<text x="77.6" y="84.8" transform="rotate(-90 77.6 84.8)">100nF 6.3V 10%</text>
<text x="90.1" y="84.8" transform="rotate(-90 90.1 84.8)">100nF 6.3V 10%</text>
<text x="92.6" y="84.8" transform="rotate(-90 92.6 84.8)">100nF 6.3V 10%</text>
<text x="110.5" y="95.8">TP1704 TP1702 TP1703</text>
<text x="126.9" y="90.8">H26M51002KPR_1</text>
<text x="210.3" y="130.1">H26M51002KPR_1</text>
</g>
<g font-size="1.1" fill="#f00">
<text x="165.2" y="60.3">MSDC0_DAT0</text>
<text x="165.2" y="61.6">MSDC0_DAT1</text>
<text x="165.2" y="62.8">MSDC0_DAT2</text>
<text x="165.2" y="64.1">MSDC0_DAT3</text>
<text x="165.2" y="65.4">MSDC0_DAT4</text>
<text x="174.1" y="60.3">[13]</text>
<text x="174.1" y="61.6">[13]</text>
<text x="174.1" y="62.8">[13]</text>
<text x="174.1" y="64.1">[13]</text>
<text x="174.1" y="65.4">[13]</text>
<text x="165.2" y="66.6">MSDC0_DAT5</text>
<text x="165.2" y="67.9">MSDC0_DAT6</text>
<text x="165.2" y="69.2">MSDC0_DAT7</text>
<text x="174.1" y="66.6">[13]</text>
<text x="174.1" y="67.9">[13]</text>
<text x="174.1" y="69.2">[13]</text>
<text x="96.9" y="76.8">[13]</text>
<text x="100.2" y="76.8">MSDC0_CLK</text>
<text x="96.1" y="79.3">[13]</text>
<text x="96.5" y="80.6">[13]</text>
<text x="96.9" y="78.1">[13]</text>
<text x="99.4" y="79.3">MSDC0_RSTB</text>
<text x="99.8" y="80.6">MSDC0_CMD</text>
<text x="100.2" y="78.1">MSDC0_DSL</text>
</g>
<g font-size=".9">
<text x="30.7" y=".9">5</text>
<text x="89.5" y=".9">4</text>
<text x="148.4" y=".9">3</text>
<text x="207.3" y=".9">2</text>
<text x="266.2" y=".9">1</text>
<text x=".3" y="28">D</text>
<text x="296" y="28">D</text>
<text x=".3" y="79.8">C</text>
<text x="296" y="79.8">C</text>
<text x=".3" y="131.7">B</text>
<text x="296" y="131.7">B</text>
<text x=".3" y="183.5">A</text>
<text x="296" y="183.5">A</text>
<text x="30.7" y="209.6">5</text>
<text x="89.5" y="209.6">4</text>
<text x="148.4" y="209.6">3</text>
<text x="207.3" y="209.6">2</text>
<text x="266.2" y="209.6">1</text>
</g>
<text font-size=".6" fill="#f00" x="110.1" y="58.2" transform="rotate(-90 110.1 58.2)">0402</text>
<g font-size=".6" fill="#00f">
<text x="110.1" y="60.6" transform="rotate(-90 110.1 60.6)">0201</text>
<text x="68.6" y="73.7">0201</text>
<text x="70.7" y="75.9">0402</text>
<text x="73" y="75.9">0201</text>
<text x="75.6" y="75.9">0201</text>
<text x="85.7" y="75.9">0402</text>
<text x="88" y="75.9">0201</text>
<text x="90.6" y="75.9">0201</text>
<text x="116.5" y="75.8">0201</text>
</g>
<text font-size=".6" fill="#00ff80" x="66.3" y="75.9">0402</text>
</svg>
